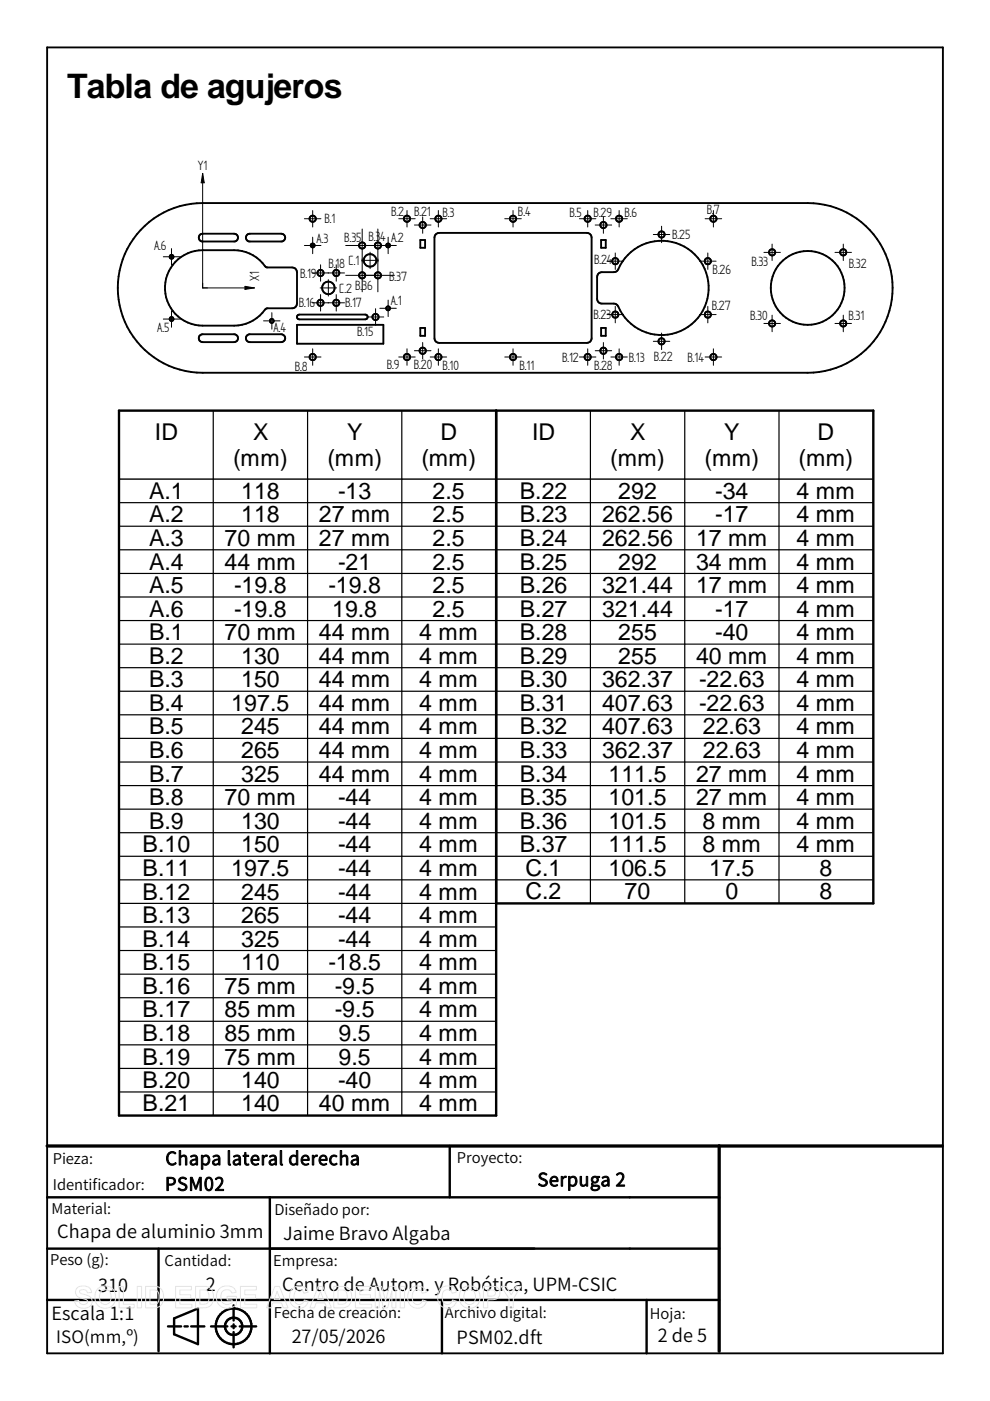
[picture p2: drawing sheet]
<svg xmlns="http://www.w3.org/2000/svg" width="210mm" height="297mm" viewBox="0 0 210 297" stroke-linecap="round" stroke-linejoin="round" font-family="sans-serif">
<g fill="none" stroke="#000" stroke-width=".4">
<path d="M10 10.1h189.9v276.8h-189.9zM30.7 47.9a17.8 17.8 0 0 1 12.3-4.8h128.3a18 18 0 0 1 18 17.9 18 18 0 0 1-18 18h-128.3a18 18 0 0 1-16.8-11.4 18 18 0 0 1 4.5-19.7zM37.2 55.5a8.1 8.1 0 0 1 5.8-2.5h6.6a8.6 8.6 0 0 1 6.9 3.7h5.5a1.02 1.02 0 0 1 1 1v6.7a.98 .98 0 0 1-1 1h-5.3a1.48 1.48 0 0 0-1.1 .9 8 8 0 0 1-6 2.7h-6.6a8 8 0 0 1-7.4-4.8 8 8 0 0 1 1.6-8.7zM42.3 49.9l.7-.3h6.6a.83 .83 0 0 1 .9 .8 .83 .83 0 0 1-.9 .8h-6.6a.83 .83 0 0 1-.8-.4 .83 .83 0 0 1 .1-.9zM52.5 49.7l.5-.1h6.6a.83 .83 0 0 1 .9 .8 .83 .83 0 0 1-.9 .8h-6.6a.83 .83 0 0 1-.8-.6 .83 .83 0 0 1 .3-.9zM89.1 50.9h1v1.6h-1zM92.5 49.6l.6-.2h31.3a.98 .98 0 0 1 1 1v21.3a1.02 1.02 0 0 1-1 1h-31.3a.98 .98 0 0 1-1-1v-21.3zM127 57.9l.6-.2h2.6a.98 .98 0 0 0 .9-.6 10 10 0 0 1 15.4-3.8 10 10 0 0 1-.3 15.9 10 10 0 0 1-15.3-4.5l-.7-.3h-2.6a1.02 1.02 0 0 1-1-1v-4.7zM127.4 50.9h1v1.6h-1zM42.3 71.2l.7-.3h6.6a.84 .84 0 0 1 .9 .8 .84 .84 0 0 1-.9 .8h-6.9a.85 .85 0 0 1-.4-1.3zM52.3 71.2l.7-.3h6.6a.84 .84 0 0 1 .9 .8 .84 .84 0 0 1-.9 .8h-6.6l-.5-.1a.82 .82 0 0 1-.2-1.2zM63 68.9h18.3v4h-18.3z"/>
<path d="M63.1 66.8l.4-.1h13.9a.51 .51 0 0 1 .6 .5 .51 .51 0 0 1-.6 .5h-13.9l-.5-.3zM89.1 69.5h1v1.7h-1zM127.4 69.5h1v1.7h-1z"/>
<circle cx="36.4" cy="54.4" r=".41"/>
<circle cx="66.3" cy="52" r=".42"/>
<circle cx="66.3" cy="46.4" r=".67"/>
<circle cx="68" cy="57.9" r=".67"/>
<circle cx="71.3" cy="57.9" r=".67"/>
<circle cx="76.8" cy="52" r=".66"/>
<circle cx="76.8" cy="58.4" r=".66"/>
<circle cx="78.5" cy="55.2" r="1.33"/>
<circle cx="80.1" cy="52" r=".67"/>
<circle cx="80.1" cy="58.4" r=".66"/>
<circle cx="82.3" cy="52" r=".42"/>
<circle cx="86.3" cy="46.4" r=".66"/>
<circle cx="89.6" cy="47.7" r=".67"/>
<circle cx="93" cy="46.4" r=".67"/>
<circle cx="108.8" cy="46.4" r=".66"/>
<circle cx="124.6" cy="46.4" r=".66"/>
<circle cx="127.9" cy="47.7" r=".67"/>
<circle cx="130.5" cy="55.4" r=".67"/>
<circle cx="131.3" cy="46.4" r=".66"/>
<circle cx="140.3" cy="49.7" r=".67"/>
<circle cx="150.1" cy="55.4" r=".67"/>
<circle cx="151.3" cy="46.4" r=".67"/>
<circle cx="163.7" cy="53.5" r=".67"/>
<circle cx="178.8" cy="53.5" r=".67"/>
<circle cx="36.4" cy="67.6" r=".42"/>
<circle cx="57.6" cy="68" r=".42"/>
<circle cx="66.3" cy="75.7" r=".67"/>
<circle cx="68" cy="64.2" r=".66"/>
<circle cx="69.6" cy="61" r="1.33"/>
<circle cx="71.3" cy="64.2" r=".67"/>
<circle cx="79.6" cy="67.2" r=".66"/>
<circle cx="82.3" cy="65.4" r=".42"/>
<circle cx="86.3" cy="75.7" r=".67"/>
<circle cx="89.6" cy="74.4" r=".67"/>
<circle cx="92.9" cy="75.7" r=".67"/>
<circle cx="108.8" cy="75.7" r=".67"/>
<circle cx="124.6" cy="75.7" r=".67"/>
<circle cx="127.9" cy="74.4" r=".67"/>
<circle cx="130.5" cy="66.7" r=".67"/>
<circle cx="131.3" cy="75.7" r=".67"/>
<circle cx="140.3" cy="72.4" r=".66"/>
<circle cx="150.1" cy="66.7" r=".67"/>
<circle cx="151.3" cy="75.7" r=".67"/>
<circle cx="163.7" cy="68.6" r=".67"/>
<circle cx="171.2" cy="61" r="7.8"/>
<circle cx="178.8" cy="68.6" r=".66"/>
</g>
<path d="M10 243h189.8M152.5 243v43.5" fill="none" stroke="#000" stroke-width=".7"/>
<g fill="none" stroke="#000" stroke-width=".51">
<path d="M105.2 87.1v149.4h-80v-149.4h160v104.4h-80M10 253.9h142.5M57.2 253.9v33M95.4 243v10.9M10 264.7h142.5M10 275.6h142.5M33.6 264.7v21.8M36.9 279.5l5.1-2.1v7.6l-5.1-2.1zM49.5 276.8v3.2M93.7 275.6v11.3M137.1 275.6v11.3M35.6 281.2h2.8"/>
<path d="M39.1 281.2h.7M40.5 281.2h2.8M44.7 281.2h3.5M49.1 281.2h.9M49.5 280.8v.8M49.5 282.4v3.3M50.8 281.2h3.5"/>
<circle cx="49.5" cy="281.2" r="3.8"/>
<circle cx="49.5" cy="281.2" r="1.84"/>
</g>
<g fill="none" stroke="#000" stroke-width=".21">
<path d="M43 36.8l.3 2h-.6zM43 36.8v24.2h10.9M34.6 54.4h3.5M36.4 52.7v3.5M64.5 52h3.6M64.5 46.4h3.6M66.2 57.9h6.8M66.3 44.6v3.5M66.3 50.3v3.5M68 56.1v3.5M69.6 59.3v3.5M71.3 56.1v3.5"/>
<path d="M73.3 52h10.7M73.3 58.4h10.3M76.7 55.2h3.5M76.8 48.6v13.3M78.5 53.5v3.5M80.1 48.6v13.3M82.3 50.3v3.5M84.5 46.4h3.5M86.3 44.6v3.5M87.9 47.7h3.5M89.6 46v3.5M91.2 46.4h3.5"/>
<path d="M92.9 44.6v3.5M107 46.4h3.5M108.8 44.6v3.5M122.9 46.4h3.4M124.6 44.6v3.5M126.2 47.7h3.5M127.9 46v3.5M128.7 55.4h3.5M129.5 46.4h3.5M130.5 53.6v3.5M131.3 44.6v3.5M138.5 49.7h3.5"/>
<path d="M140.3 48v3.5M148.3 55.4h3.5M149.5 46.4h3.5M150.1 53.6v3.5M151.3 44.6v3.5M162 53.5h3.5M163.7 51.8v3.4M177 53.5h3.5M178.8 51.8v3.4M34.6 67.6h3.5M36.4 65.9v3.5M51.9 60.7l2 .3-2 .4z"/>
<path d="M55.9 68h3.5M57.6 66.3v3.5M64.5 75.7h3.6M66.2 64.2h6.8M66.3 74v3.4M67.9 61h3.5M68 62.5v3.5M71.3 62.5v3.5M77.9 67.2h3.5M79.6 65.4v3.6M80.5 65.4h3.5M82.3 63.6v3.5"/>
<path d="M84.5 75.7h3.5M86.3 74v3.4M87.9 74.4h3.5M89.6 72.6v3.5M91.2 75.7h3.5M92.9 74v3.4M107 75.7h3.5M108.8 74v3.4M122.9 75.7h3.4M124.6 74v3.4M126.2 74.4h3.5M127.9 72.6v3.5"/>
<path d="M128.7 66.7h3.5M129.5 75.7h3.5M130.5 65v3.5M131.3 74v3.4M138.5 72.4h3.5M140.3 70.6v3.5M148.3 66.7h3.5M149.5 75.7h3.5M150.1 65v3.5M151.3 74v3.4M162 68.6h3.5M163.7 66.8v3.5"/>
<path d="M177 68.6h3.5M178.8 66.8v3.5"/>
</g>
<path d="M43 36.8l.3 2h-.6zM51.9 60.7l2 .3-2 .4z" fill="#000"/>
<g fill="none" stroke="#000" stroke-width=".25">
<path d="M45.2 87.1v149.4M65.2 87.1v149.4M85.2 87.1v149.4M125.2 87.1v104.4M145.2 87.1v104.4M165.2 87.1v104.4M25.2 106.6h160M25.2 111.6h160M25.2 116.6h160M25.2 121.6h160M25.2 126.6h160M25.2 131.6h160"/>
<path d="M25.2 136.6h160M25.2 141.6h160M25.2 146.6h160M25.2 151.6h160M25.2 156.5h160M25.2 161.6h160M25.2 166.6h160M25.2 171.6h160M25.2 176.6h160M25.2 181.5h160M25.2 186.5h160M25.2 191.5h80"/>
<path d="M25.2 196.5h80M25.2 201.5h80M25.2 206.5h80M25.2 211.5h80M25.2 216.5h80M25.2 221.5h80M25.2 226.5h80M25.2 231.5h80"/>
</g>
<path d="M25.2 101.6h160" fill="none" stroke="#000" stroke-width=".3"/>
<g fill="none" stroke="#e6e6e6" stroke-width=".21">
<path d="M16.3 273.1a1.95 1.95 0 0 1 3.1 .6v.3l-.9 .1a.88 .88 0 0 0-.7-.7 .88 .88 0 0 0-.9 .5l.1 .3 .4 .1a2 2 0 0 1 2.1 1.6 1.92 1.92 0 0 1-1.4 1.5 1.92 1.92 0 0 1-1.9-.7l-.4-.9 .9-.1a.94 .94 0 0 0 .9 .9 .94 .94 0 0 0 1-.8l-.4-.3a2.31 2.31 0 0 1-2.2-1.3v-.5zM20.7 273.2a2.29 2.29 0 0 1 2.9-.2 2.29 2.29 0 0 1 .8 2.8 2.23 2.23 0 0 1-2.8 1.5 2.23 2.23 0 0 1-1.4-2.9l.1-.5zM21.4 273.8a1.26 1.26 0 0 1 1.5-.2 1.26 1.26 0 0 1 .7 1.4 1.28 1.28 0 0 1-1.3 1.6 1.28 1.28 0 0 1-1.2-1.6l.1-.7zM25.3 272.8h.9v3.7h2.3v.8h-3.2zM29.1 272.7h.9v4.6h-.9zM29.1 277.3h.1M30.9 272.7h1.7a2.05 2.05 0 0 1 2.1 2.7 1.86 1.86 0 0 1-2.1 1.9h-1.7zM31.8 273.5a1.56 1.56 0 0 1 1.8 .5 2.26 2.26 0 0 1-.4 2.4l-1.4 .1zM37.2 272.7h3.4v.8h-2.5v1h2.3v.8h-2.3v1.2h2.6v.8h-3.5zM41.5 272.7h1.6a2.05 2.05 0 0 1 2.2 2.7 1.86 1.86 0 0 1-2.1 1.9h-1.7zM42.4 273.5a1.56 1.56 0 0 1 1.7 .5 2.26 2.26 0 0 1-.3 2.4l-1.4 .1zM46.5 273.2a2.19 2.19 0 0 1 3.6 .8l-.9 .2a1.25 1.25 0 0 0-1.6-.7 1.25 1.25 0 0 0-.8 1.5 1.41 1.41 0 0 0 .8 1.5 1.41 1.41 0 0 0 1.6-.3v-.6h-1v-.8h1.9v1.8a2.46 2.46 0 0 1-3 .5 2.46 2.46 0 0 1-1.2-2.8z"/>
<path d="M51 272.7h3.4v.8h-2.5v1h2.3v.8h-2.3v1.2h2.5v.8h-3.4zM58.3 272.7h.9l1.9 4.6h-1l-.4-1.1h-1.9l-.3 1.1h-1zM58.8 273.8l.6 1.7h-1.3zM62 273.3a1.99 1.99 0 0 1 3.3 .7l-.9 .2a1.06 1.06 0 0 0-1.2-.8 1.06 1.06 0 0 0-.8 1.2 1.4 1.4 0 0 0 1.3 2l.6-.5 .2-.5 .9 .3a2.09 2.09 0 0 1-2.7 1.4 2.09 2.09 0 0 1-1.3-2.7l.2-.7zM67.5 272.7h.9l1.9 4.6h-1l-.4-1.1h-1.9l-.3 1.1h-1zM67.9 273.8l.7 1.7h-1.3zM70.8 272.7h1.6a2.05 2.05 0 0 1 2.2 2.7 1.86 1.86 0 0 1-2.1 1.9h-1.7zM71.7 273.5a1.56 1.56 0 0 1 1.7 .5 2.26 2.26 0 0 1-.3 2.4l-1.4 .1zM75.4 272.7h3.3v.8h-2.4v1h2.2v.8h-2.2v1.2h2.5v.8h-3.4zM79.6 272.7h1.3l.8 3.1 .8-3.1h1.4v4.6h-.8v-3.6l-.9 3.6h-.9l-.9-3.6v3.6h-.8zM84.9 272.7h.9v4.6h-.9zM84.9 277.3h.1"/>
<path d="M87 273.3a1.99 1.99 0 0 1 3.4 .7l-.9 .2a1.06 1.06 0 0 0-1.2-.8 1.06 1.06 0 0 0-.9 1.2 1.4 1.4 0 0 0 1.4 2l.5-.5 .3-.5 .8 .3a2.09 2.09 0 0 1-2.6 1.4 2.09 2.09 0 0 1-1.3-2.7l.2-.7zM93.4 273.3a1.99 1.99 0 0 1 3.4 .7l-1 .2a1.06 1.06 0 0 0-1.2-.8 1.06 1.06 0 0 0-.8 1.2 1.4 1.4 0 0 0 1.3 2l.6-.5 .2-.5 .9 .3a2.09 2.09 0 0 1-2.6 1.4 2.09 2.09 0 0 1-1.4-2.7l.2-.7zM98 273.2a2.29 2.29 0 0 1 2.9-.2 2.29 2.29 0 0 1 .8 2.8 2.23 2.23 0 0 1-2.9 1.5 2.23 2.23 0 0 1-1.4-2.9l.2-.5zM98.7 273.8a1.26 1.26 0 0 1 1.5-.2 1.26 1.26 0 0 1 .6 1.4 1.28 1.28 0 0 1-1.2 1.6 1.28 1.28 0 0 1-1.3-1.6l.1-.7zM102.5 272.7h1.5a1.51 1.51 0 0 1 2 1.7 1.56 1.56 0 0 1-2 1.2h-.6v1.7h-.9zM103.4 273.5a1.4 1.4 0 0 1 1.6 .3 .77 .77 0 0 1-.2 .9 .77 .77 0 0 1-.9 .1h-.5zM106.3 272.7h1l1.1 1.8 1-1.8h1.1l-1.7 2.7v1.9h-.9v-1.9z"/>
</g>
<text font-size="7.2" x="14.2" y="20.7">Tabla de agujeros</text>
<g font-size="4.9">
<text x="32.9" y="93.3">ID</text>
<text x="53.7" y="93.3">X</text>
<text x="73.6" y="93.3">Y</text>
<text x="93.4" y="93.3">D</text>
<text x="112.8" y="93.3">ID</text>
<text x="133.6" y="93.3">X</text>
<text x="153.6" y="93.3">Y</text>
<text x="173.4" y="93.3">D</text>
<text x="49.4" y="98.8">(mm)</text>
<text x="69.4" y="98.8">(mm)</text>
<text x="89.3" y="98.8">(mm)</text>
<text x="129.4" y="98.8">(mm)</text>
<text x="149.4" y="98.8">(mm)</text>
<text x="169.3" y="98.8">(mm)</text>
<text x="31.6" y="105.8">A.1</text>
<text x="51.1" y="105.8">118</text>
<text x="71.7" y="105.8">-13</text>
<text x="91.7" y="105.8">2.5</text>
<text x="110.2" y="105.8">B.22</text>
<text x="131.1" y="105.8">292</text>
<text x="151.6" y="105.8">-34</text>
<text x="168.9" y="105.8">4 mm</text>
<text x="31.6" y="110.7">A.2</text>
<text x="51.1" y="110.7">118</text>
<text x="67.6" y="110.7">27 mm</text>
<text x="91.7" y="110.7">2.5</text>
<text x="110.2" y="110.7">B.23</text>
<text x="127.7" y="110.7">262.56</text>
<text x="151.6" y="110.7">-17</text>
<text x="168.9" y="110.7">4 mm</text>
<text x="31.6" y="115.7">A.3</text>
<text x="47.6" y="115.7">70 mm</text>
<text x="67.6" y="115.7">27 mm</text>
<text x="91.7" y="115.7">2.5</text>
<text x="110.2" y="115.7">B.24</text>
<text x="127.7" y="115.7">262.56</text>
<text x="147.6" y="115.7">17 mm</text>
<text x="168.9" y="115.7">4 mm</text>
<text x="31.6" y="120.8">A.4</text>
<text x="31.6" y="125.8">A.5</text>
<text x="47.6" y="120.8">44 mm</text>
<text x="49.6" y="125.8">-19.8</text>
<text x="69.6" y="125.8">-19.8</text>
<text x="71.7" y="120.8">-21</text>
<text x="91.7" y="120.8">2.5</text>
<text x="91.7" y="125.8">2.5</text>
<text x="110.2" y="120.8">B.25</text>
<text x="110.2" y="125.8">B.26</text>
<text x="127.7" y="125.8">321.44</text>
<text x="131.1" y="120.8">292</text>
<text x="147.6" y="120.8">34 mm</text>
<text x="147.6" y="125.8">17 mm</text>
<text x="168.9" y="120.8">4 mm</text>
<text x="168.9" y="125.8">4 mm</text>
<text x="31.6" y="130.7">A.6</text>
<text x="49.6" y="130.7">-19.8</text>
<text x="70.4" y="130.7">19.8</text>
<text x="91.7" y="130.7">2.5</text>
<text x="110.2" y="130.7">B.27</text>
<text x="127.7" y="130.7">321.44</text>
<text x="151.6" y="130.7">-17</text>
<text x="168.9" y="130.7">4 mm</text>
<text x="31.6" y="135.7">B.1</text>
<text x="47.6" y="135.7">70 mm</text>
<text x="67.6" y="135.7">44 mm</text>
<text x="88.9" y="135.7">4 mm</text>
<text x="110.2" y="135.7">B.28</text>
<text x="131.1" y="135.7">255</text>
<text x="151.6" y="135.7">-40</text>
<text x="168.9" y="135.7">4 mm</text>
<text x="31.6" y="140.7">B.2</text>
<text x="51.1" y="140.7">130</text>
<text x="67.6" y="140.7">44 mm</text>
<text x="88.9" y="140.7">4 mm</text>
<text x="110.2" y="140.7">B.29</text>
<text x="131.1" y="140.7">255</text>
<text x="147.6" y="140.7">40 mm</text>
<text x="168.9" y="140.7">4 mm</text>
<text x="31.6" y="145.7">B.3</text>
<text x="51.1" y="145.7">150</text>
<text x="67.6" y="145.7">44 mm</text>
<text x="88.9" y="145.7">4 mm</text>
<text x="110.2" y="145.7">B.30</text>
<text x="127.7" y="145.7">362.37</text>
<text x="148.2" y="145.7">-22.63</text>
<text x="168.9" y="145.7">4 mm</text>
<text x="31.6" y="150.7">B.4</text>
<text x="31.6" y="155.7">B.5</text>
<text x="49" y="150.7">197.5</text>
<text x="51.1" y="155.7">245</text>
<text x="67.6" y="150.7">44 mm</text>
<text x="67.6" y="155.7">44 mm</text>
<text x="88.9" y="150.7">4 mm</text>
<text x="88.9" y="155.7">4 mm</text>
<text x="110.2" y="150.7">B.31</text>
<text x="110.2" y="155.7">B.32</text>
<text x="127.7" y="150.7">407.63</text>
<text x="127.7" y="155.7">407.63</text>
<text x="148.2" y="150.7">-22.63</text>
<text x="149" y="155.7">22.63</text>
<text x="168.9" y="150.7">4 mm</text>
<text x="168.9" y="155.7">4 mm</text>
<text x="31.6" y="160.7">B.6</text>
<text x="51.1" y="160.7">265</text>
<text x="67.6" y="160.7">44 mm</text>
<text x="88.9" y="160.7">4 mm</text>
<text x="110.2" y="160.7">B.33</text>
<text x="127.7" y="160.7">362.37</text>
<text x="149" y="160.7">22.63</text>
<text x="168.9" y="160.7">4 mm</text>
<text x="31.6" y="165.7">B.7</text>
<text x="51.1" y="165.7">325</text>
<text x="67.6" y="165.7">44 mm</text>
<text x="88.9" y="165.7">4 mm</text>
<text x="110.2" y="165.7">B.34</text>
<text x="129" y="165.7">111.5</text>
<text x="147.6" y="165.7">27 mm</text>
<text x="168.9" y="165.7">4 mm</text>
<text x="31.6" y="170.7">B.8</text>
<text x="47.6" y="170.7">70 mm</text>
<text x="71.7" y="170.7">-44</text>
<text x="88.9" y="170.7">4 mm</text>
<text x="110.2" y="170.7">B.35</text>
<text x="129" y="170.7">101.5</text>
<text x="147.6" y="170.7">27 mm</text>
<text x="168.9" y="170.7">4 mm</text>
<text x="31.6" y="175.7">B.9</text>
<text x="51.1" y="175.7">130</text>
<text x="71.7" y="175.7">-44</text>
<text x="88.9" y="175.7">4 mm</text>
<text x="110.2" y="175.7">B.36</text>
<text x="129" y="175.7">101.5</text>
<text x="148.9" y="175.7">8 mm</text>
<text x="168.9" y="175.7">4 mm</text>
<text x="30.2" y="180.7">B.10</text>
<text x="30.2" y="185.7">B.11</text>
<text x="49" y="185.7">197.5</text>
<text x="51.1" y="180.7">150</text>
<text x="71.7" y="180.7">-44</text>
<text x="71.7" y="185.7">-44</text>
<text x="88.9" y="180.7">4 mm</text>
<text x="88.9" y="185.7">4 mm</text>
<text x="110.2" y="180.7">B.37</text>
<text x="111.4" y="185.7">C.1</text>
<text x="129" y="180.7">111.5</text>
<text x="129" y="185.7">106.5</text>
<text x="148.9" y="180.7">8 mm</text>
<text x="150.4" y="185.7">17.5</text>
<text x="168.9" y="180.7">4 mm</text>
<text x="173.7" y="185.7">8</text>
<text x="30.2" y="190.7">B.12</text>
<text x="51.1" y="190.7">245</text>
<text x="71.7" y="190.7">-44</text>
<text x="88.9" y="190.7">4 mm</text>
<text x="111.4" y="190.6">C.2</text>
<text x="132.4" y="190.6">70</text>
<text x="153.8" y="190.6">0</text>
<text x="173.7" y="190.6">8</text>
<text x="30.2" y="195.7">B.13</text>
<text x="51.1" y="195.7">265</text>
<text x="71.7" y="195.7">-44</text>
<text x="88.9" y="195.7">4 mm</text>
<text x="30.2" y="200.7">B.14</text>
<text x="51.1" y="200.7">325</text>
<text x="71.7" y="200.7">-44</text>
<text x="88.9" y="200.7">4 mm</text>
<text x="30.2" y="205.7">B.15</text>
<text x="51.1" y="205.7">110</text>
<text x="69.6" y="205.7">-18.5</text>
<text x="88.9" y="205.7">4 mm</text>
<text x="30.2" y="210.7">B.16</text>
<text x="30.2" y="215.7">B.17</text>
<text x="47.6" y="210.7">75 mm</text>
<text x="47.6" y="215.7">85 mm</text>
<text x="71" y="210.7">-9.5</text>
<text x="71" y="215.7">-9.5</text>
<text x="88.9" y="210.7">4 mm</text>
<text x="88.9" y="215.7">4 mm</text>
<text x="30.2" y="220.7">B.18</text>
<text x="47.6" y="220.7">85 mm</text>
<text x="71.8" y="220.7">9.5</text>
<text x="88.9" y="220.7">4 mm</text>
<text x="30.2" y="225.7">B.19</text>
<text x="47.6" y="225.7">75 mm</text>
<text x="71.8" y="225.7">9.5</text>
<text x="88.9" y="225.7">4 mm</text>
<text x="30.2" y="230.7">B.20</text>
<text x="51.1" y="230.7">140</text>
<text x="71.7" y="230.7">-40</text>
<text x="88.9" y="230.7">4 mm</text>
<text x="30.2" y="235.6">B.21</text>
<text x="51.1" y="235.6">140</text>
<text x="67.6" y="235.6">40 mm</text>
<text x="88.9" y="235.6">4 mm</text>
</g>
<g font-size="3.9">
<text x="35.1" y="247">Chapa lateral derecha</text>
<text x="114" y="251.5">Serpuga 2</text>
<text x="35" y="252.4">PSM02</text>
<text x="12.1" y="262.5">Chapa de aluminio 3mm</text>
<text x="60" y="262.8">Jaime Bravo Algaba</text>
<text x="20.8" y="274">310</text>
<text x="43.6" y="273.7">2</text>
<text x="59.8" y="273.8">Centro de Autom. y Robótica, UPM-CSIC</text>
<text x="10.9" y="279.8">Escala 1:1</text>
<text x="61.8" y="284.8">27/05/2026</text>
<text x="96.8" y="285">PSM02.dft</text>
<text x="139.5" y="284.6">2 de 5</text>
</g>
<text font-size="3.6" x="11.9" y="284.8">ISO(mm,º)</text>
<g font-size="3.2">
<text x="42" y="36.1">Y1</text>
<text x="68.8" y="47.2">B.1</text>
<text x="82.9" y="45.9">B.2</text>
<text x="87.8" y="45.9">B.21</text>
<text x="93.8" y="45.9">B.3</text>
<text x="109.8" y="45.8">B.4</text>
<text x="120.7" y="46">B.5</text>
<text x="125.9" y="46">B.29</text>
<text x="132.4" y="46">B.6</text>
<text x="149.9" y="45.3">B.7</text>
<text x="32.7" y="52.9">A.6</text>
<text x="67.1" y="51.4">A.3</text>
<text x="73" y="51.3">B.35</text>
<text x="78.1" y="51.1">B.34</text>
<text x="82.9" y="51.3">A.2</text>
<text x="142.5" y="50.7">B.25</text>
<text x="54.9" y="59.6" transform="rotate(-90 54.9 59.6)">X1</text>
<text x="63.6" y="58.8">B.19</text>
<text x="69.6" y="56.8">B.18 C.1</text>
<text x="82.5" y="59.6">B.37</text>
<text x="125.9" y="56">B.24</text>
<text x="151.1" y="58">B.26</text>
<text x="159.3" y="56.3">B.33</text>
<text x="180" y="56.7">B.32</text>
<text x="63.4" y="65.1">B.16</text>
<text x="71.9" y="62">C.2 B.36</text>
<text x="73.2" y="65">B.17</text>
<text x="82.9" y="64.7">A.1</text>
<text x="150.9" y="65.7">B.27</text>
<text x="33.3" y="70.5">A.5</text>
<text x="58" y="70.4">A.4</text>
<text x="75.7" y="71.3">B.15</text>
<text x="125.8" y="67.7">B.23</text>
<text x="159" y="67.9">B.30</text>
<text x="179.9" y="67.8">B.31</text>
<text x="119.2" y="76.8">B.12</text>
<text x="133.3" y="76.8">B.13 B.22</text>
<text x="145.8" y="76.7">B.14</text>
<text x="62.5" y="78.6">B.8</text>
<text x="82" y="78.3">B.9</text>
<text x="87.8" y="78.3">B.20 B.10</text>
<text x="110.2" y="78.4">B.11</text>
<text x="126" y="78.4">B.28</text>
</g>
<g font-size="3.1">
<text x="11.2" y="246.8">Pieza:</text>
<text x="96.9" y="246.6">Proyecto:</text>
<text x="10.9" y="257.4">Material:</text>
<text x="11.2" y="252.3">Identificador:</text>
<text x="58.2" y="257.6">Diseñado por:</text>
<text x="10.6" y="268.3">Peso (g):</text>
<text x="34.9" y="268.4">Cantidad:</text>
<text x="57.9" y="268.4">Empresa:</text>
<text x="58.1" y="279.4">Fecha de creación:</text>
<text x="94.3" y="279.5">Archivo digital:</text>
<text x="137.8" y="279.6">Hoja:</text>
</g>
</svg>
